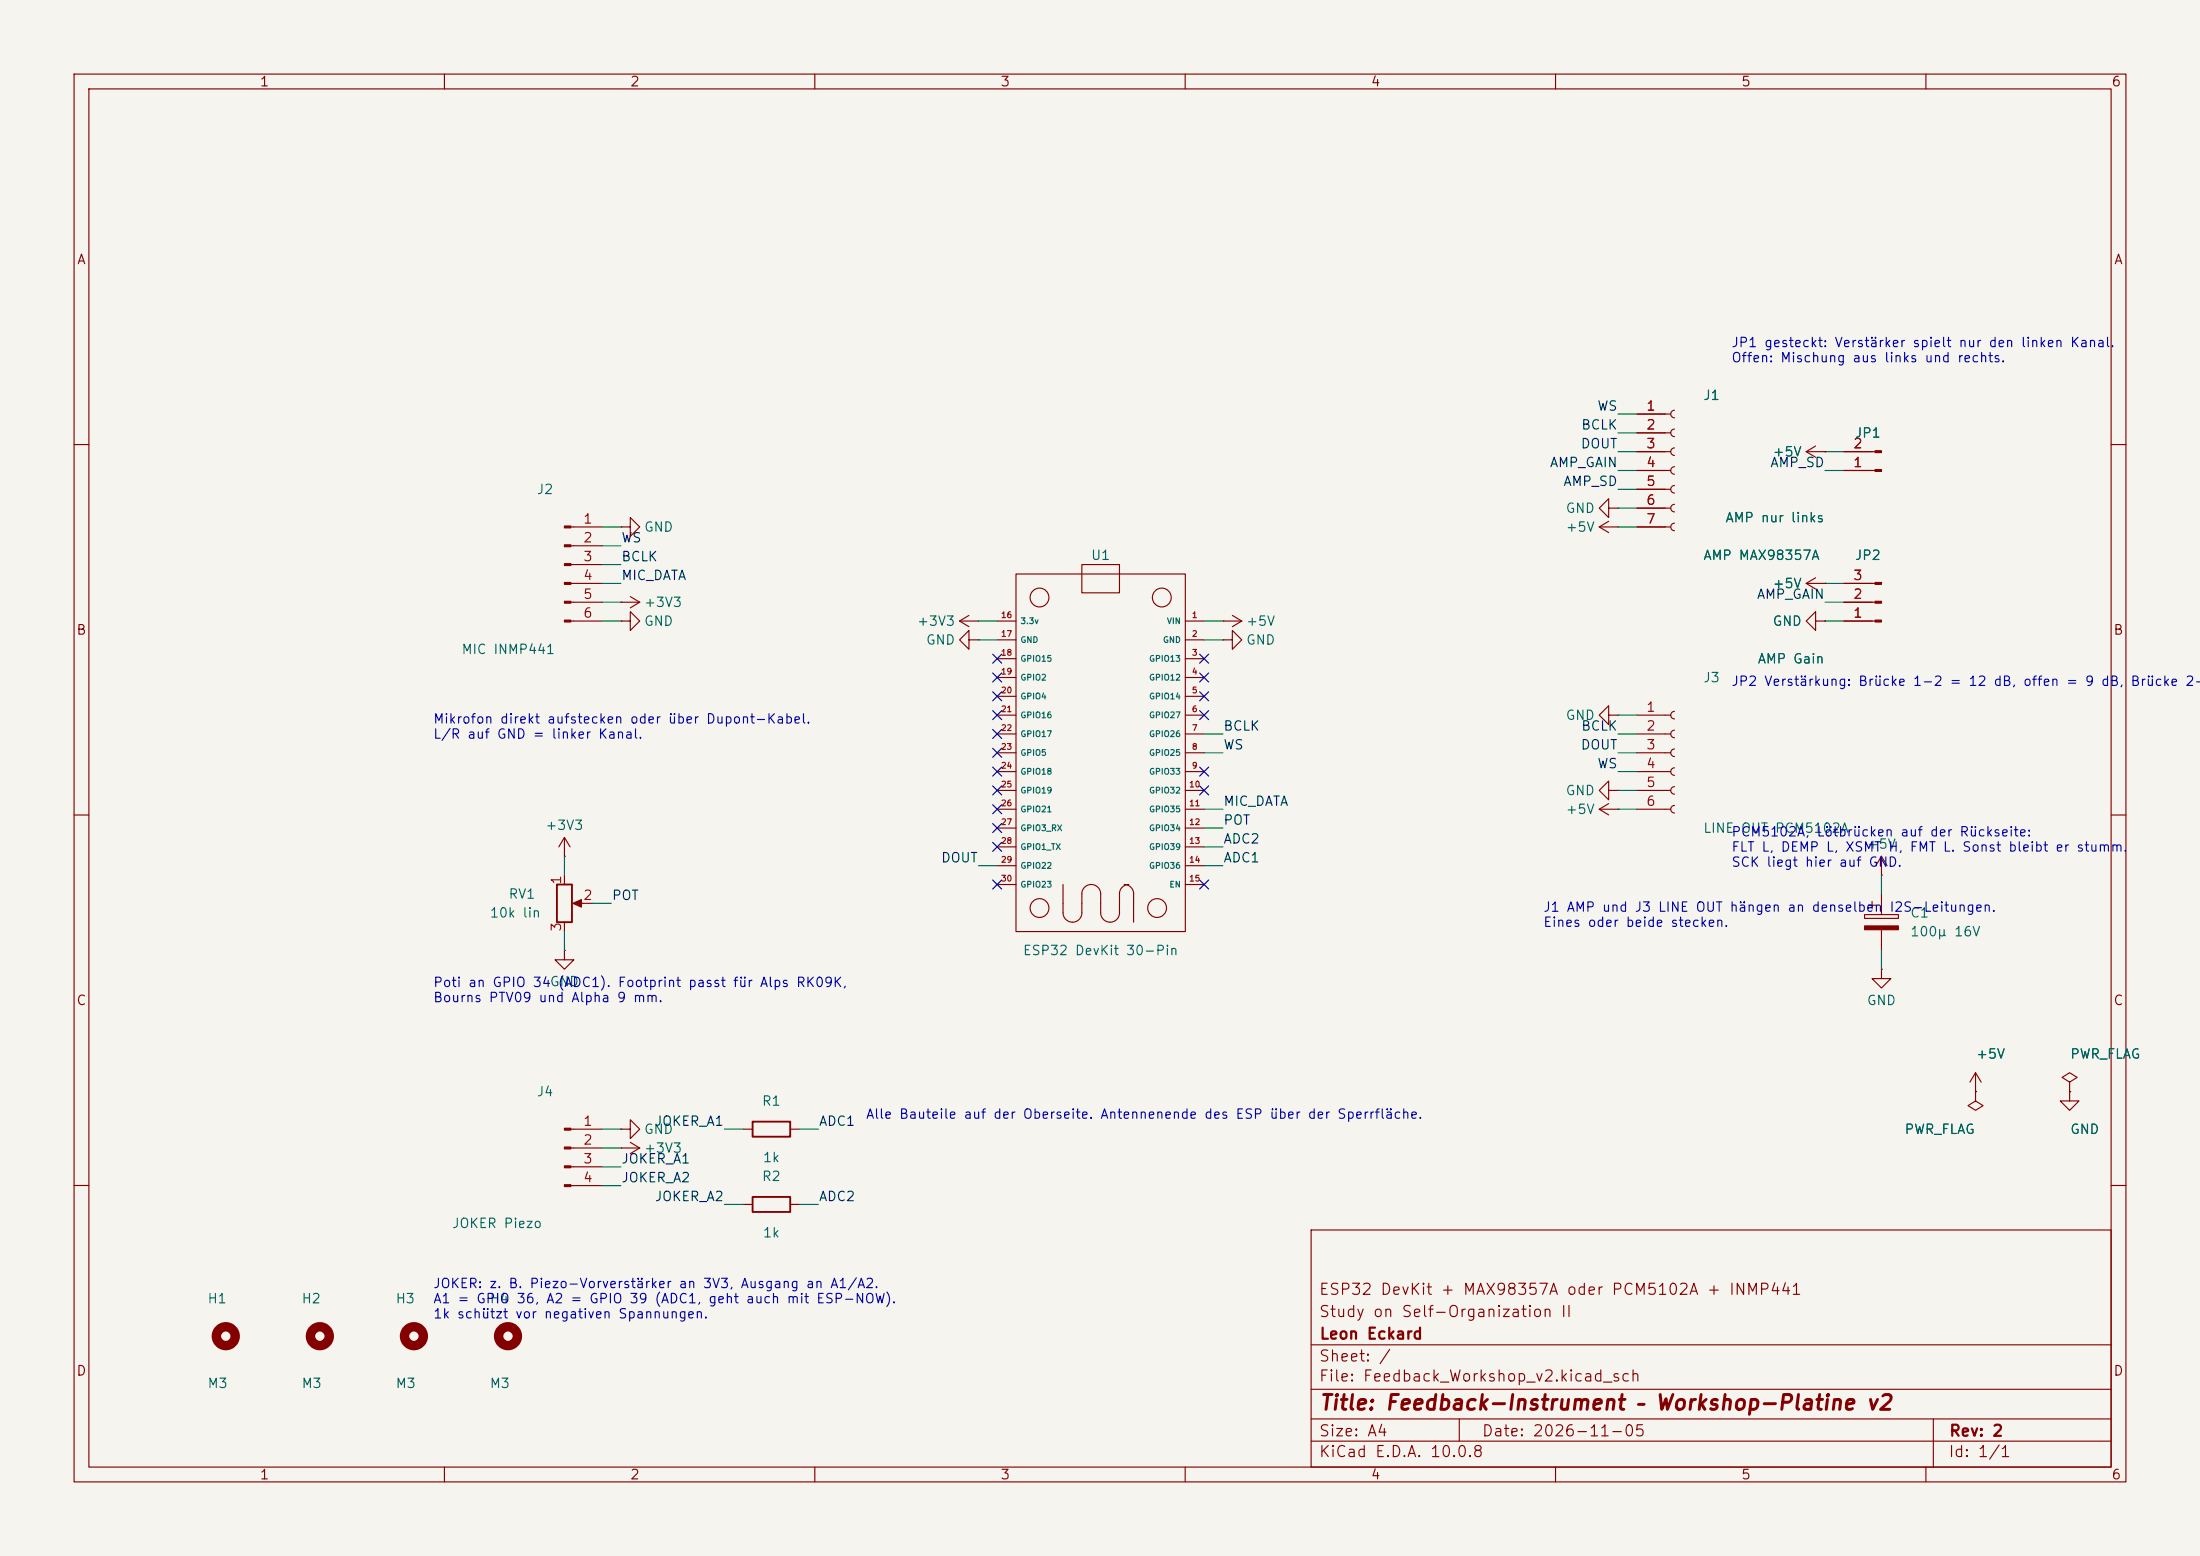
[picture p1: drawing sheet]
<svg xmlns="http://www.w3.org/2000/svg" width="297mm" height="210mm" viewBox="0 0 297 210" stroke-linecap="round" stroke-linejoin="round" font-family="sans-serif">
<path d="M0 0h297v210h-297z" fill="#f5f4ef" stroke="#f5f4ef" stroke-width=".14"/>
<g fill="none" stroke="#840000" stroke-width=".15">
<path d="M10 10h277v190h-277zM12 12h273v186h-273zM60 10v2M110 10v2M160 10v2M210 10v2M260 10v2M221 55.9h4.6M221 58.4h4.6M226.1 55.4a.51 .51 0 0 0-.5 .5 .51 .51 0 0 0 .5 .5M226.1 57.9a.51 .51 0 0 0-.5 .5 .51 .51 0 0 0 .5 .5M10 60h2"/>
<path d="M77.1 78.7h4.2M77.1 71.1h4.2M77.1 73.7h4.2M77.1 76.2h4.2M83.8 71.1h1.3v-1.2l1.3 1.2-1.3 1.3v-1.3M83.8 71.1h.1M137.2 77.5h22.8v48.2h-22.8zM146 76.2h5.1v3.8h-5.1zM215.9 71.1h2.5M215.9 71.1l1.3 .8M217.2 68.6v-1.3l-1.3 1.3 1.3 1.3v-1.3h1.2M217.2 70.4l-1.3 .7"/>
<path d="M218.4 68.6h.1M218.4 71.1h.1M221 63.5h4.6M221 61h4.6M221 71.1h4.6M221 66h4.6M221 68.6h4.6M226.1 60.5a.51 .51 0 0 0-.5 .5 .51 .51 0 0 0 .5 .5M226.1 63a.51 .51 0 0 0-.5 .5 .51 .51 0 0 0 .5 .5M226.1 65.5a.51 .51 0 0 0-.5 .5 .51 .51 0 0 0 .5 .5M226.1 68.1a.51 .51 0 0 0-.5 .5 .51 .51 0 0 0 .5 .5M226.1 70.6a.51 .51 0 0 0-.5 .5 .51 .51 0 0 0 .5 .5"/>
<path d="M243.8 61h2.6M243.8 78.7h2.6M243.8 78.7l1.3 .8M243.8 61l1.3 .7M245.1 78l-1.3 .7M245.1 60.2l-1.3 .8M246.4 78.7h.1M246.4 61h.1M248.9 63.5h4.2M248.9 61h4.2M248.9 78.7h4.2M285 60h2"/>
<path d="M77.1 83.8h4.2M77.1 81.3h4.2M83.8 81.3h.1M83.8 83.8h1.3v-1.2l1.3 1.2-1.3 1.3v-1.3M83.8 83.8h.1M83.8 81.3h2.6M85.1 80.5l1.3 .8M86.4 81.3l-1.3 .7M129.5 83.8h2.6M129.5 83.8l1.3 .8M130.8 86.4v-1.3l-1.3 1.3 1.3 1.2v-1.2h1.3M130.8 83.1l-1.3 .7"/>
<path d="M132.1 86.4h.1M132.1 83.8h.1M134.6 83.8h2.6M134.6 86.4h2.6M134.6 88.9h2.6M134.6 91.4h2.6M134.6 94h2.6M134.6 96.5h2.6M134.6 99.1h2.6M160 83.8h2.6M160 86.4h2.6M160 88.9h2.6"/>
<path d="M160 91.4h2.6M160 94h2.6M160 96.5h2.6M160 99.1h2.6M165.1 86.4h1.3v-1.3l1.2 1.3-1.2 1.2v-1.2M165.1 86.4h.1M165.1 83.8h.1M165.1 83.8h2.5M166.4 83.1l1.2 .7M167.6 83.8l-1.2 .8M217.2 96.5v-1.2l-1.3 1.2 1.3 1.3v-1.3h1.2M218.4 96.5h.1"/>
<path d="M221 96.5h4.6M221 99.1h4.6M226.1 96a.51 .51 0 0 0-.5 .5 .51 .51 0 0 0 .5 .5M226.1 98.6a.51 .51 0 0 0-.5 .5 .51 .51 0 0 0 .5 .5M245.1 83.8v-1.2l-1.3 1.2 1.3 1.3v-1.3h1.3M246.4 83.8h.1M248.9 83.8h4.2M248.9 81.3h4.2M10 110h2M76.2 115.6h.1M76.2 113v2.6M76.2 118.1v1.3"/>
<path d="M76.2 113l-.8 1.3M76.2 113l.8 1.3M134.6 109.2h2.6M134.6 101.6h2.6M134.6 104.1h2.6M134.6 106.7h2.6M134.6 111.8h2.6M134.6 114.3h2.6M134.6 116.8h2.6M134.6 119.4h2.6M143.5 119.4v3.8a1.27 1.27 0 0 0 1.3 1.3 1.27 1.27 0 0 0 1.3-1.3M151.8 119.4a1.27 1.27 0 0 1 1.2 1.2"/>
<path d="M152.4 119.4a1.28 1.28 0 0 0-1.3 1.2M160 109.2h2.6M160 101.6h2.6M160 104.1h2.6M160 106.7h2.6M160 111.8h2.6M160 114.3h2.6M160 116.8h2.6M160 119.4h2.6M215.9 109.2l1.3 .8M215.9 109.2h2.5M217.2 106.7v-1.3l-1.3 1.3 1.3 1.3v-1.3h1.2"/>
<path d="M217.2 108.5l-1.3 .7M218.4 109.2h.1M218.4 106.7h.1M221 109.2h4.6M221 101.6h4.6M221 104.1h4.6M221 106.7h4.6M226.1 101.1a.51 .51 0 0 0-.5 .5 .51 .51 0 0 0 .5 .5M226.1 103.6a.51 .51 0 0 0-.5 .5 .51 .51 0 0 0 .5 .5M226.1 106.2a.51 .51 0 0 0-.5 .5 .51 .51 0 0 0 .5 .5M226.1 108.7a.51 .51 0 0 0-.5 .5 .51 .51 0 0 0 .5 .5M254 118.1h.1"/>
<path d="M254 115.6v2.5M254 115.6l-.8 1.2M254 115.6l.8 1.2M285 110h2M76.2 128.3v1.2h1.3l-1.3 1.3-1.3-1.3h1.3M76.2 128.3h.1M76.2 124.5v1.2M77.7 121.9h2.3M146 120.6a1.27 1.27 0 0 1 1.3-1.2 1.27 1.27 0 0 1 1.3 1.2v2.6a1.27 1.27 0 0 0 1.3 1.3 1.27 1.27 0 0 0 1.2-1.3v-2.6M146.1 120.6l-.1 2.6M153 120.6v3.9M251.7 123.4h4.6v.6h-4.6z"/>
<path d="M252.2 122.2h1M252.7 121.7v1M254 130.8v1.3h1.3l-1.3 1.3-1.3-1.3h1.3M254 130.8h.1M254 120.7v2.7M254 125.5v2.8M77.1 152.4h4.2M77.1 154.9h4.2M77.1 157.5h4.2M83.8 154.9h.1M83.8 152.4h1.3v-1.3l1.3 1.3-1.3 1.3v-1.3M83.8 152.4h.1"/>
<path d="M83.8 154.9h2.6M85.1 154.2l1.3 .7M86.4 154.9l-1.3 .8M100.3 152.4h1.3M106.7 152.4h1.2M266.7 147.3v1.3l1 .6-1 .7-1-.7 1-.6M266.7 147.3h.1M266.7 144.8l-.8 1.3M266.7 144.8l.8 1.3M266.7 144.8v2.5M279.4 146.1l1-.7-1-.6-1 .6 1 .7v1.2M279.4 147.3h.1"/>
<path d="M279.4 147.3v1.3h1.3l-1.3 1.3-1.3-1.3h1.3M10 160h2M77.1 160h4.2M100.3 162.6h1.3M106.7 162.6h1.2M177 166h108v32h-108zM285 160h2M60 198v2M110 198v2M160 198v2M177 194.5h108M177 191.5h108"/>
<path d="M177 187.5h108M177 181.5h108M197 191.5v3M210 198v2M260 198v2M261 191.5v6.5"/>
<circle cx="140.3" cy="80.6" r="1.27"/>
<circle cx="156.8" cy="80.6" r="1.27"/>
<circle cx="140.3" cy="122.6" r="1.27"/>
<circle cx="156.2" cy="122.6" r="1.27"/>
</g>
<path d="M75.2 119.4h2v5.1h-2zM101.6 151.4h5.1v2h-5.1zM101.6 161.5h5.1v2.1h-5.1z" fill="none" stroke="#840000" stroke-width=".25"/>
<g fill="#840000" stroke="#840000" stroke-width=".15">
<path d="M77.3 121.9l1.2-.5v1z"/>
<path d="M253.1 63.4h.9v.2h-.9z"/>
<path d="M253.1 60.8h.9v.3h-.9z"/>
<path d="M253.1 83.7h.9v.2h-.9z"/>
<path d="M253.1 81.2h.9v.2h-.9z"/>
<path d="M253.1 78.6h.9v.3h-.9z"/>
<path d="M251.7 125h4.6v.5h-4.6z"/>
<path d="M76.2 71h.9v.2h-.9z"/>
<path d="M76.2 73.5h.9v.3h-.9z"/>
<path d="M76.2 76.1h.9v.2h-.9z"/>
<path d="M76.2 78.6h.9v.3h-.9z"/>
<path d="M76.2 81.2h.9v.2h-.9z"/>
<path d="M76.2 83.7h.9v.2h-.9z"/>
<path d="M76.2 152.3h.9v.2h-.9z"/>
<path d="M76.2 154.8h.9v.3h-.9z"/>
<path d="M76.2 157.4h.9v.2h-.9z"/>
<path d="M76.2 159.9h.9v.2h-.9z"/>
</g>
<g fill="none" stroke="#840000" stroke-width="1.3">
<circle cx="30.5" cy="180.3" r="1.27"/>
<circle cx="43.2" cy="180.3" r="1.27"/>
<circle cx="55.9" cy="180.3" r="1.27"/>
<circle cx="68.6" cy="180.3" r="1.27"/>
</g>
<g fill="none" stroke="#009600" stroke-width=".15">
<path d="M218.4 58.4h2.6M218.4 55.9h2.6M81.3 78.7h2.5M81.3 76.2h2.5M81.3 73.7h2.5M81.3 71.1h2.5M218.4 61h2.6M218.4 63.5h2.6M218.4 71.1h2.6M218.4 66h2.6M218.4 68.6h2.6M246.4 78.7h2.5"/>
<path d="M246.4 61h2.5M246.4 63.5h2.5M81.3 81.3h2.5M81.3 83.8h2.5M132.1 83.8h2.5M132.1 86.4h2.5M162.6 99.1h2.5M162.6 83.8h2.5M162.6 86.4h2.5M218.4 99.1h2.6M218.4 96.5h2.6M246.4 81.3h2.5"/>
<path d="M246.4 83.8h2.5M76.2 115.6v2.5M132.1 116.8h2.5M162.6 109.2h2.5M162.6 101.6h2.5M162.6 116.8h2.5M162.6 114.3h2.5M162.6 111.8h2.5M218.4 106.7h2.6M218.4 109.2h2.6M218.4 101.6h2.6M218.4 104.1h2.6"/>
<path d="M254 118.1v2.6M76.2 125.7v2.6M80 121.9h2.5M254 128.3v2.5M81.3 157.5h2.5M81.3 152.4h2.5M81.3 154.9h2.5M97.8 152.4h2.5M107.9 152.4h2.6M81.3 160h2.5M97.8 162.6h2.5M107.9 162.6h2.6"/>
</g>
<g fill="none" stroke="#000084" stroke-width=".15">
<path d="M134 98.5l1.2 1.2M134 93.4l1.2 1.2M134 95.9l1.2 1.2M134 88.3l1.2 1.2M134 90.8l1.2 1.2M135.2 98.5l-1.2 1.2M135.2 93.4l-1.2 1.2M135.2 95.9l-1.2 1.2M135.2 88.3l-1.2 1.2M135.2 90.8l-1.2 1.2M162 88.3l1.2 1.2M162 90.8l1.2 1.2"/>
<path d="M162 93.4l1.2 1.2M162 95.9l1.2 1.2M163.2 88.3l-1.2 1.2M163.2 90.8l-1.2 1.2M163.2 93.4l-1.2 1.2M163.2 95.9l-1.2 1.2M134 118.8l1.2 1.2M134 103.5l1.2 1.2M134 113.7l1.2 1.2M134 101l1.2 1.2M134 106.1l1.2 1.2M134 108.6l1.2 1.2"/>
<path d="M134 111.2l1.2 1.2M135.2 118.8l-1.2 1.2M135.2 103.5l-1.2 1.2M135.2 113.7l-1.2 1.2M135.2 101l-1.2 1.2M135.2 106.1l-1.2 1.2M135.2 108.6l-1.2 1.2M135.2 111.2l-1.2 1.2M162 103.5l1.2 1.2M162 118.8l1.2 1.2M162 106.1l1.2 1.2M163.2 103.5l-1.2 1.2"/>
<path d="M163.2 118.8l-1.2 1.2M163.2 106.1l-1.2 1.2"/>
</g>
<text font-size="2" fill="#840000" x="178" y="190.8">Title: Feedback-Instrument – Workshop-Platine v2</text>
<g font-size="1.5" fill="#840000">
<text x="178" y="178.1">Study on Self-Organization II</text>
<text x="178" y="175.1">ESP32 DevKit + MAX98357A oder PCM5102A + INMP441</text>
<text x="178" y="184.1">Sheet: /</text>
<text x="178" y="181.1">Leon Eckard</text>
<text x="178" y="186.8">File: Feedback_Workshop_v2.kicad_sch</text>
<text x="178" y="197">KiCad E.D.A. 10.0.8</text>
<text x="178" y="194.2">Size: A4</text>
<text x="200" y="194.2">Date: 2026-11-05</text>
<text x="263" y="197">Id: 1/1</text>
<text x="263" y="194.2">Rev: 2</text>
</g>
<g font-size="1.3" fill="#840000">
<text x="35" y="12">1</text>
<text x="85" y="12">2</text>
<text x="135" y="12">3</text>
<text x="185" y="12">4</text>
<text x="235" y="12">5</text>
<text x="285" y="12">6</text>
<text x="10.3" y="36">A</text>
<text x="285.3" y="36">A</text>
<text x="10.2" y="86">B</text>
<text x="285.2" y="86">B</text>
<text x="10.2" y="136">C</text>
<text x="285.2" y="136">C</text>
<text x="10.2" y="186">D</text>
<text x="285.2" y="186">D</text>
<text x="35" y="200">1</text>
<text x="85" y="200">2</text>
<text x="135" y="200">3</text>
<text x="185" y="200">4</text>
<text x="235" y="200">5</text>
<text x="285" y="200">6</text>
</g>
<g font-size="1.3" fill="#0000c2">
<text x="233.7" y="47.2">JP1 gesteckt: Verstärker spielt nur den linken Kanal.</text>
<text x="233.7" y="49.2">Offen: Mischung aus links und rechts.</text>
<text x="233.7" y="92.9">JP2 Verstärkung: Brücke 1-2 = 12 dB, offen = 9 dB,</text>
<text x="287.5" y="92.9">Brücke 2-3</text>
<text x="58.4" y="98">Mikrofon direkt aufstecken oder über Dupont-Kabel.</text>
<text x="58.4" y="100">L/R auf GND = linker Kanal.</text>
<text x="233.7" y="113.2">PCM5102A, Lötbrücken auf der Rückseite:</text>
<text x="233.7" y="115.3">FLT L, DEMP L, XSMT H, FMT L. Sonst bleibt er stumm.</text>
<text x="233.7" y="117.3">SCK liegt hier auf GND.</text>
<text x="208.3" y="123.4">J1 AMP und J3 LINE OUT hängen an denselben</text>
<text x="208.3" y="125.4">Eines oder beide stecken.</text>
<text x="255" y="123.4">I2S-Leitungen.</text>
<text x="58.4" y="133.5">Poti an GPIO 34GND</text>
<text x="58.4" y="135.6">Bourns PTV09 und Alpha 9 mm.</text>
<text x="75.2" y="133.5">(ADC1). Footprint passt für Alps RK09K,</text>
<text x="116.8" y="151.3">Alle Bauteile auf der Oberseite. Antennenende des ESP über der Sperrfläche.</text>
<text x="58.4" y="174.2">JOKER: z. B. Piezo-Vorverstärker an 3V3, Ausgang an A1/A2.</text>
<text x="58.4" y="176.2">A1 = GPIO 36, A2 = GPIO 39 (ADC1, geht auch mit ESP-NOW).</text>
<text x="58.4" y="178.3">1k schützt vor negativen Spannungen.</text>
</g>
<g font-size="1.3" fill="#0f0f0f">
<text x="213.4" y="58.3">BCLK</text>
<text x="215.6" y="55.8">WS</text>
<text x="209.1" y="63.4">AMP_GAIN</text>
<text x="211" y="65.9">AMP_SD</text>
<text x="213.3" y="60.8">DOUT</text>
<text x="238.9" y="63.4">AMP_SD</text>
<text x="83.8" y="73.5">WS</text>
<text x="83.8" y="76.1">BCLK</text>
<text x="83.8" y="78.6">MIC_DATA</text>
<text x="237.1" y="81.2">AMP_GAIN</text>
<text x="165.1" y="98.9">BCLK</text>
<text x="165.1" y="101.5">WS</text>
<text x="213.3" y="101.5">DOUT</text>
<text x="213.4" y="98.9">BCLK</text>
<text x="215.6" y="104">WS</text>
<text x="165.1" y="109.1">MIC_DATA</text>
<text x="165.1" y="111.6">POT</text>
<text x="127" y="116.7">DOUT</text>
<text x="165.1" y="116.7">ADC1</text>
<text x="165.1" y="114.2">ADC2</text>
<text x="82.5" y="121.8">POT</text>
<text x="88.3" y="152.3">JOKER_A1</text>
<text x="110.5" y="152.3">ADC1</text>
<text x="83.8" y="159.9">JOKER_A2</text>
<text x="83.8" y="157.4">JOKER_A1</text>
<text x="88.3" y="162.4">JOKER_A2</text>
<text x="110.5" y="162.4">ADC2</text>
</g>
<g font-size="1.3" fill="#a90000">
<text x="222.2" y="55.7">1</text>
<text x="222.2" y="58.3">2</text>
<text x="222.2" y="60.8">3</text>
<text x="222.2" y="63.4">4</text>
<text x="222.2" y="65.9">5</text>
<text x="250.1" y="63.4">1</text>
<text x="250.1" y="60.8">2</text>
<text x="78.6" y="71">1</text>
<text x="222.2" y="68.4">6</text>
<text x="222.2" y="71">7</text>
<text x="78.6" y="73.5">2</text>
<text x="78.6" y="76.1">3</text>
<text x="78.6" y="78.6">4</text>
<text x="78.6" y="81.1">5</text>
<text x="78.6" y="83.7">6</text>
<text x="250.1" y="83.7">1</text>
<text x="250.1" y="81.1">2</text>
<text x="250.1" y="78.6">3</text>
<text x="222.2" y="96.4">1</text>
<text x="222.2" y="98.9">2</text>
<text x="222.2" y="101.5">3</text>
<text x="222.2" y="104">4</text>
<text x="222.2" y="106.5">5</text>
<text x="222.2" y="109.1">6</text>
<text x="76.1" y="119.5" transform="rotate(-90 76.1 119.5)">1</text>
<text x="76.1" y="125.8" transform="rotate(-90 76.1 125.8)">3</text>
<text x="78.6" y="121.8">2</text>
<text x="78.6" y="152.3">1</text>
<text x="78.6" y="154.8">2</text>
<text x="78.6" y="157.3">3</text>
<text x="78.6" y="159.9">4</text>
</g>
<g font-size="1.3" fill="#006464">
<text x="229.9" y="54.3">J1</text>
<text x="250.3" y="59.4">JP1</text>
<text x="239.2" y="61.9">+5V</text>
<text x="72.4" y="67">J2</text>
<text x="211.3" y="69.5">GND</text>
<text x="232.8" y="70.8">AMP nur links</text>
<text x="86.9" y="72.1">GND</text>
<text x="147.2" y="75.9">U1</text>
<text x="211.3" y="72.1">+5V</text>
<text x="229.9" y="75.9">AMP MAX98357A</text>
<text x="250.3" y="75.9">JP2</text>
<text x="86.9" y="82.2">+3V3</text>
<text x="239.2" y="79.7">+5V</text>
<text x="62.2" y="88.6">MIC INMP441</text>
<text x="86.9" y="84.8">GND</text>
<text x="123.7" y="84.8">+3V3</text>
<text x="124.9" y="87.3">GND</text>
<text x="168.1" y="87.3">GND</text>
<text x="168.1" y="84.8">+5V</text>
<text x="237.2" y="89.9">AMP Gain</text>
<text x="239.2" y="84.8">GND</text>
<text x="229.9" y="92.4">J3</text>
<text x="211.3" y="97.5">GND</text>
<text x="211.3" y="107.6">GND</text>
<text x="73.5" y="112.3">+3V3</text>
<text x="211.3" y="110.2">+5V</text>
<text x="229.9" y="112.7">LINE OUT PCM5102A</text>
<text x="251.9" y="114.9">+5V</text>
<text x="66" y="124.2">10k lin</text>
<text x="68.6" y="121.6">RV1</text>
<text x="257.8" y="124.2">C1</text>
<text x="138" y="129.2">ESP32 DevKit 30-Pin</text>
<text x="257.8" y="126.7">100µ 16V</text>
<text x="251.9" y="136">GND</text>
<text x="266.7" y="143.2">+5V</text>
<text x="279.4" y="143.2">PWR_FLAG</text>
<text x="72.4" y="148.3">J4</text>
<text x="102.8" y="149.6">R1</text>
<text x="86.9" y="155.9">+3V3</text>
<text x="86.9" y="153.4">GND</text>
<text x="257" y="153.4">PWR_FLAG</text>
<text x="279.4" y="153.4">GND</text>
<text x="102.8" y="159.7">R2</text>
<text x="102.9" y="157.2">1k</text>
<text x="60.9" y="166.1">JOKER Piezo</text>
<text x="102.9" y="167.3">1k</text>
<text x="27.9" y="176.2">H1</text>
<text x="40.6" y="176.2">H2</text>
<text x="53.3" y="176.2">H3</text>
<text x="66" y="176.2">H4</text>
<text x="27.9" y="187.7">M3</text>
<text x="40.6" y="187.7">M3</text>
<text x="53.3" y="187.7">M3</text>
<text x="66" y="187.7">M3</text>
</g>
<g font-size=".8" fill="#a90000">
<text x="135.1" y="83.6">16</text>
<text x="160.8" y="83.6">1</text>
<text x="135.1" y="86.1">17</text>
<text x="135.1" y="88.7">18</text>
<text x="160.8" y="86.1">2</text>
<text x="160.8" y="88.7">3</text>
<text x="135.1" y="91.2">19</text>
<text x="135.1" y="93.8">20</text>
<text x="160.8" y="91.2">4</text>
<text x="160.8" y="93.8">5</text>
<text x="135.1" y="96.3">21</text>
<text x="135.1" y="98.8">22</text>
<text x="135.1" y="101.4">23</text>
<text x="160.8" y="96.3">6</text>
<text x="160.8" y="98.8">7</text>
<text x="160.8" y="101.4">8</text>
<text x="135.1" y="103.9">24</text>
<text x="135.1" y="106.5">25</text>
<text x="160.5" y="106.5">10</text>
<text x="160.8" y="103.9">9</text>
<text x="135.1" y="109">26</text>
<text x="135.1" y="111.5">27</text>
<text x="160.5" y="109">11</text>
<text x="160.5" y="111.5">12</text>
<text x="135.1" y="114.1">28</text>
<text x="135.1" y="116.6">29</text>
<text x="135.1" y="119.2">30</text>
<text x="160.5" y="114.1">13</text>
<text x="160.5" y="116.6">14</text>
<text x="160.5" y="119.2">15</text>
</g>
<g font-size=".8" fill="#006464">
<text x="137.7" y="84.4">3.3v</text>
<text x="137.7" y="87">GND</text>
<text x="137.7" y="89.5">GPIO15</text>
<text x="155.1" y="89.5">GPIO13</text>
<text x="156.9" y="87">GND</text>
<text x="157.5" y="84.4">VIN</text>
<text x="137.7" y="92">GPIO2</text>
<text x="137.7" y="94.6">GPIO4</text>
<text x="155.1" y="92">GPIO12</text>
<text x="155.1" y="94.6">GPIO14</text>
<text x="137.7" y="97.1">GPIO16</text>
<text x="137.7" y="99.7">GPIO17</text>
<text x="155.1" y="97.1">GPIO27</text>
<text x="155.1" y="99.7">GPIO26</text>
<text x="137.7" y="102.2">GPIO5</text>
<text x="137.7" y="104.7">GPIO18</text>
<text x="137.7" y="107.3">GPIO19</text>
<text x="155.1" y="102.2">GPIO25</text>
<text x="155.1" y="104.7">GPIO33</text>
<text x="155.1" y="107.3">GPIO32</text>
<text x="137.7" y="109.8">GPIO21</text>
<text x="137.7" y="112.4">GPIO3_RX</text>
<text x="155.1" y="109.8">GPIO35</text>
<text x="155.1" y="112.4">GPIO34</text>
<text x="137.7" y="114.9">GPIO1_TX</text>
<text x="137.7" y="117.4">GPIO22</text>
<text x="137.7" y="120">GPIO23</text>
<text x="155.1" y="114.9">GPIO39</text>
<text x="155.1" y="117.4">GPIO36</text>
<text x="157.8" y="120">EN</text>
</g>
</svg>
